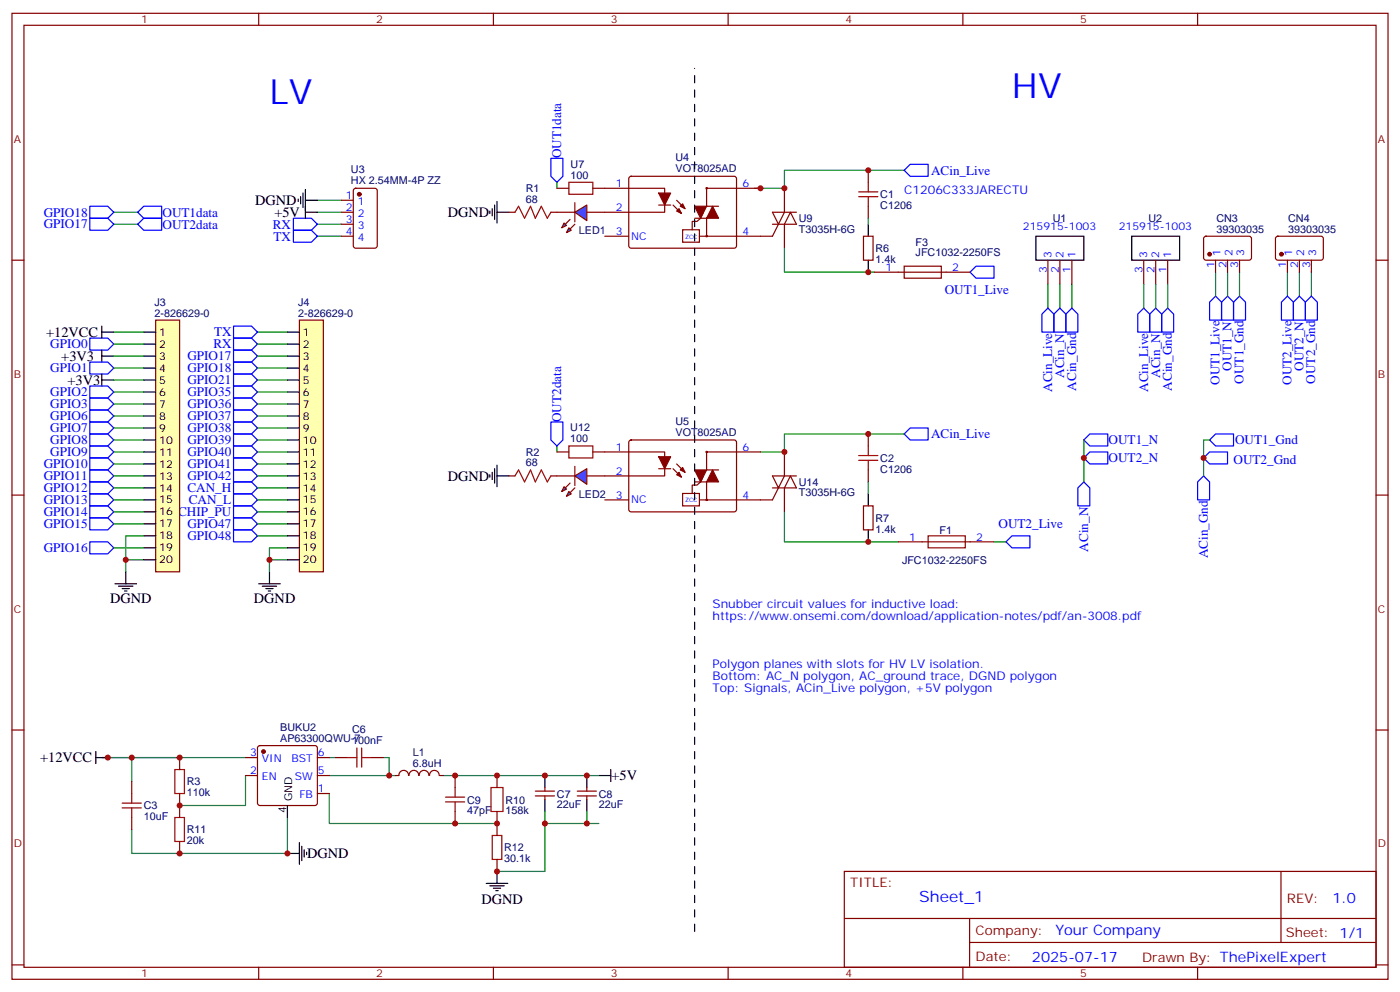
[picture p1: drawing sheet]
<svg xmlns="http://www.w3.org/2000/svg" width="412mm" height="292mm" viewBox="0 0 412 292" stroke-linecap="round" stroke-linejoin="round" font-family="sans-serif">
<g fill="none" stroke="#870000" stroke-width=".35">
<path d="M3.5 3.9h405.4v284.4h-405.4zM7.1 7.4h398.2v277.3h-398.2zM76.2 3.9v3.5M145.3 3.9v3.5M214.5 3.9v3.5M283.6 3.9v3.5M352.8 3.9v3.5M3.5 76.6h3.6M405.3 76.6h3.6M3.5 145.7h3.6M405.3 145.7h3.6M3.5 214.9h3.6"/>
<path d="M405.3 214.9h3.6M248.7 256.5h156.6v28.2h-156.6zM377.3 256.5v20.9M248.7 270.4h156.5M285.6 277.4h119.6M285.6 270.4v14.1M3.5 284h3.6M76.2 284.7v3.6M145.3 284.7v3.6M214.5 284.7v3.6M283.6 284.7v3.6M352.8 284.7v3.6"/>
<path d="M405.3 284h3.6"/>
</g>
<g fill="none" stroke="#008700" stroke-width=".35">
<path d="M33.5 97.8h8.8M75.8 97.8h8.9M33.5 101.3h8.8M33.5 104.8h8.8M33.5 108.3h8.8M33.5 111.9h8.8M33.5 115.4h8.8M33.5 118.9h8.8M75.8 101.3h8.9M75.8 104.8h8.9M75.8 108.3h8.9M75.8 111.9h8.9"/>
<path d="M75.8 115.4h8.9M75.8 118.9h8.9M33.5 122.4h8.8M33.5 126h8.8M33.5 129.5h8.8M33.5 133h8.8M33.5 136.6h8.8M75.8 122.4h8.9M75.8 126h8.9M75.8 129.5h8.9M75.8 133h8.9M75.8 136.6h8.9"/>
<path d="M33.5 140.1h8.8M33.5 143.6h8.8M33.5 147.1h8.8M33.5 150.7h8.8M33.5 154.2h8.8M42.3 157.7h-5.3v7.1M75.8 140.1h8.9M75.8 143.6h8.9M75.8 147.1h8.9M75.8 150.7h8.9M75.8 154.2h8.9M75.8 157.7h8.9"/>
<path d="M33.5 161.3h8.8M42.3 164.8h-5.3v3.5M84.7 164.8h-5.3v3.5M84.7 161.3h-5.3v3.5"/>
</g>
<g fill="none" stroke="#00f" stroke-width=".35">
<path d="M26.5 99.5h5.2l1.8 1.8-1.8 1.7h-5.2zM68.8 96h5.3l1.7 1.8-1.7 1.7h-5.3zM68.8 99.5h5.3l1.7 1.8-1.7 1.7h-5.3zM26.5 106.6h5.2l1.8 1.7-1.8 1.8h-5.2zM26.5 113.6h5.2l1.8 1.8-1.8 1.8h-5.2zM26.5 117.2h5.2l1.8 1.7-1.8 1.8h-5.2zM68.8 103h5.3l1.7 1.8-1.7 1.8h-5.3zM68.8 106.6h5.3l1.7 1.7-1.7 1.8h-5.3zM68.8 110.1h5.3l1.7 1.8-1.7 1.7h-5.3zM68.8 113.6h5.3l1.7 1.8-1.7 1.8h-5.3zM68.8 117.2h5.3l1.7 1.7-1.7 1.8h-5.3zM26.5 120.7h5.2l1.8 1.7-1.8 1.8h-5.2z"/>
<path d="M26.5 124.2h5.2l1.8 1.8-1.8 1.7h-5.2zM26.5 127.7h5.2l1.8 1.8-1.8 1.8h-5.2zM26.5 131.3h5.2l1.8 1.7-1.8 1.8h-5.2zM26.5 134.8h5.2l1.8 1.8-1.8 1.7h-5.2zM26.5 138.3h5.2l1.8 1.8-1.8 1.8h-5.2zM68.8 120.7h5.3l1.7 1.7-1.7 1.8h-5.3zM68.8 124.2h5.3l1.7 1.8-1.7 1.7h-5.3zM68.8 127.7h5.3l1.7 1.8-1.7 1.8h-5.3zM68.8 131.3h5.3l1.7 1.7-1.7 1.8h-5.3zM68.8 134.8h5.3l1.7 1.8-1.7 1.7h-5.3zM68.8 138.3h5.3l1.7 1.8-1.7 1.8h-5.3zM26.5 141.9h5.2l1.8 1.7-1.8 1.8h-5.2z"/>
<path d="M26.5 145.4h5.2l1.8 1.7-1.8 1.8h-5.2zM26.5 148.9h5.2l1.8 1.8-1.8 1.7h-5.2zM26.5 152.4h5.2l1.8 1.8-1.8 1.8h-5.2zM26.5 159.5h5.2l1.8 1.8-1.8 1.7h-5.2zM68.8 141.9h5.3l1.7 1.7-1.7 1.8h-5.3zM68.8 145.4h5.3l1.7 1.7-1.7 1.8h-5.3zM68.8 148.9h5.3l1.7 1.8-1.7 1.7h-5.3zM68.8 152.4h5.3l1.7 1.8-1.7 1.8h-5.3zM68.8 156h5.3l1.7 1.7-1.7 1.8h-5.3z"/>
</g>
<g fill="none" stroke="#000" stroke-width=".35">
<path d="M30 96v3.5M30 97.8h3.5M30 104.8h3.5M30 103v3.6M30 110.1v3.5M30 111.9h3.5M33.9 171.8h6.3M34.9 172.5h4.3M36 173.2h2.1M36.7 174h.7M37 168.3v3.5M76.2 171.8h6.3"/>
<path d="M77.3 172.5h4.2M78.3 173.2h2.1M79 174h.7M79.4 168.3v3.5"/>
</g>
<path d="M88.2 94.2h7v74.1h-7z" fill="#ffffb0" stroke="#800000" stroke-width=".35"/>
<g fill="none" stroke="#000" stroke-width=".35">
<path d="M84.7 97.8h3.5M84.7 101.3h3.5M84.7 104.8h3.5M84.7 108.3h3.5M84.7 111.9h3.5M84.7 115.4h3.5M84.7 118.9h3.5M84.7 122.4h3.5M84.7 126h3.5M84.7 129.5h3.5M84.7 133h3.5M84.7 136.6h3.5"/>
<path d="M84.7 140.1h3.5M84.7 143.6h3.5M84.7 147.1h3.5M84.7 150.7h3.5M84.7 154.2h3.5M84.7 157.7h3.5M84.7 161.3h3.5M84.7 164.8h3.5"/>
</g>
<path d="M45.9 94.2h7v74.1h-7z" fill="#ffffb0" stroke="#800000" stroke-width=".35"/>
<g fill="none" stroke="#000" stroke-width=".35">
<path d="M87.8 58.6v.7M88.5 57.9v2.1M89.3 56.8v4.3M90 55.8v8.4M90 58.9h3.5M146.4 59.3v6.4M90 62.5h3.5M144.3 62.1v.7M145 61.4v2.1M145.7 60.4v4.2M146.4 62.5h3.5M42.3 97.8h3.6"/>
<path d="M42.3 101.3h3.6M42.3 104.8h3.6M42.3 108.3h3.6M42.3 111.9h3.6M42.3 115.4h3.6M42.3 118.9h3.6M42.3 122.4h3.6M42.3 126h3.6M42.3 129.5h3.6M42.3 133h3.6M42.3 136.6h3.6M42.3 140.1h3.6"/>
<path d="M42.3 143.6h3.6M42.3 147.1h3.6M42.3 150.7h3.6M42.3 154.2h3.6M42.3 157.7h3.6M42.3 161.3h3.6M42.3 164.8h3.6M28.2 223h3.5M28.2 221.2v3.6M84.7 237.1v3.5M176.4 228.3h3.5M179.9 226.5v3.5"/>
<path d="M84.7 251.2h3.5M88.2 248v6.4M88.9 249.1v4.2M89.6 250.2v2.1M90.3 250.9v.7M146.4 256.5v3.5M143.2 260h6.4M144.3 260.7h4.2M145.3 261.4h2.2M146 262.1h.8"/>
</g>
<g fill="none" stroke="#008700" stroke-width=".35">
<path d="M93.5 58.9h7M164 53.7v1.7M33.5 66h7.1M33.5 62.5h7.1M93.5 66h7M93.5 62.5h7M93.5 69.5h7M308.7 83.6v7.1M312.2 83.6v7.1M315.7 83.6v7.1M358.1 80.1v7.1M361.6 80.1v7.1"/>
<path d="M365.1 80.1v7.1M319.3 129.5v12.4M356.3 129.5h-1.8v10.6M30 223h42.3M38.8 223v7M72.3 228.3v8.8h-19.4M97 233.6v8.8h49.4M97 223h1.8M97 228.3h19.4M112.9 223h1.8v5.3M130.5 228.3h45.9M84.7 240.6v10.6h-45.9v-7"/>
<path d="M176.4 242.4h-15.9v14.1h-14.1"/>
</g>
<path d="M149.9 62.5h1.8M162.3 62.5h1.7M76.1 219.7l.5-.2h16.2l.5 .2 .2 .5v16.2l-.2 .5-.5 .2h-16.2l-.5-.2-.3-.5v-16.2zM72.3 228.3h3.5M72.3 223h3.5M93.5 233.6h3.5M93.5 228.3h3.5M93.5 223h3.5" fill="none" stroke="#870000" stroke-width=".35"/>
<circle cx="77.6" cy="221.2" r=".53" fill="#870000" stroke="#870000" stroke-width=".35"/>
<g fill="none" stroke="#00f" stroke-width=".35">
<path d="M162.3 46.6h3.5v5.3l-1.8 1.8-1.7-1.8zM26.5 64.2h5.2l1.8 1.8-1.8 1.8h-5.2zM26.5 60.7h5.2l1.8 1.8-1.8 1.7h-5.2zM40.6 66l1.7-1.8h5.3v3.6h-5.3zM40.6 62.5l1.7-1.8h5.3v3.5h-5.3zM86.4 67.8h5.3l1.8 1.7-1.8 1.8h-5.3zM86.4 64.2h5.3l1.8 1.8-1.8 1.8h-5.3zM308.7 90.7l1.7 1.8v5.3h-3.5v-5.3zM310.4 92.5l1.8-1.8 1.8 1.8v5.3h-3.6zM315.7 90.7l1.8 1.8v5.3h-3.5v-5.3zM358.1 87.2l1.7 1.7v5.3h-3.5v-5.3zM361.6 87.2l1.8 1.7v5.3h-3.6v-5.3z"/>
<path d="M365.1 87.2l1.8 1.7v5.3h-3.5v-5.3zM319.3 134.8l1.7-1.8h5.3v3.6h-5.3zM319.3 129.5l1.7-1.8h5.3v3.6h-5.3zM358.1 127.7h5.3v3.6h-5.3l-1.8-1.8zM317.5 143.6l1.8-1.7 1.7 1.7v5.3h-3.5zM354.5 140.1l1.8 1.8v5.2h-3.5v-5.2z"/>
</g>
<path d="M151.7 62.5l1.1-1.8 1.7 3.5 1.8-3.5 1.4 3.5 1.8-3.5 1.7 3.5 1.1-1.7" fill="none" stroke="#a10000" stroke-width=".35"/>
<path d="M169.3 62.5l3.6-2.1v4.5z" fill="#09f" stroke="#870000" stroke-width=".35"/>
<path d="M169.3 59.7v5.6z" fill="#f00" stroke="#870000" stroke-width=".35"/>
<g fill="#870000" stroke="#870000" stroke-width=".35">
<path d="M169.3 66l-1.4 1.4z"/>
<path d="M166.5 66l1.4-1.4z"/>
</g>
<g fill="#09f" stroke="#870000" stroke-width=".35">
<path d="M167.6 67.1l.7 .7-1.4 .7z"/>
<path d="M166.2 65.7l.7 .7-1.4 .7z"/>
</g>
<path d="M164 62.5h5.3M172.9 62.5h5.3" fill="none" stroke="#870000" stroke-width=".35"/>
<path d="M266.3 50.1h-35.2v5.3h-8.9M266.3 127.7h-35.2v5.3h-7.1" fill="none" stroke="#008700" stroke-width=".35"/>
<path d="M266.3 50.1l1.8-1.7h5.3v3.5h-5.3zM287.5 78.4h5.3v3.5h-5.3l-1.7-1.8zM266.3 127.7l1.8-1.7h5.3v3.5h-5.3zM296.3 159.5l1.8-1.8h5.3v3.6h-5.3z" fill="none" stroke="#00f" stroke-width=".35"/>
<path d="M169.3 140.1l3.6-2.1v4.6z" fill="#09f" stroke="#870000" stroke-width=".35"/>
<path d="M169.3 137.3v5.6z" fill="#f00" stroke="#870000" stroke-width=".35"/>
<g fill="#870000" stroke="#870000" stroke-width=".35">
<path d="M169.3 143.6l-1.4 1.4z"/>
<path d="M167.9 142.2l-1.4 1.4z"/>
</g>
<g fill="#09f" stroke="#870000" stroke-width=".35">
<path d="M167.6 144.7l.7 .7-1.4 .7z"/>
<path d="M166.2 143.3l.7 .7-1.4 .7z"/>
</g>
<g fill="none" stroke="#870000" stroke-width=".35">
<path d="M100.5 58.9h3.6M104.3 55.6l.5-.2h5.6l.7 .5v16.5l-.4 .6-5.9 .1-.7-.5v-16.5zM164 55.4h3.6M174.6 55.4h21.2v7.1h-17.6M185.4 52.1l.5-.2h30.6l.5 .7-.1 20-.6 .5-30.7-.1-.4-.6v-19.8zM199.3 58.9l2.5 2.5M224 55.4h-15.9v5.3h3.6M231.1 55.4v7.1l-1.8 3.5-1.8-3.5h7.1M255.8 50.1v3.6M100.5 69.5h3.6M100.5 66h3.6M100.5 62.5h3.6"/>
<path d="M178.2 69.5h7M194 60.4h3.6M198.3 60.4l2.4 2.4M201.1 67.6h4.9v3.7h-4.9zM204.6 64.2h3.5v5.3h19.4l1.8-3.5M206 69.5h2.1M207.1 62.7l-.7 1.5-1.1 1h-1.4v2.4M227.5 66h7.1l-1.8-3.5-1.7 3.5v7.1M254.4 69.5h2.8v7.1h-2.8zM255.8 60.7v3.5M266.3 78.4h11v3.5h-11zM308.7 76.6v7"/>
<path d="M312.2 76.6v7M315.7 76.6v7M336.9 76.6v7M340.4 76.6v7M344 76.6v7M354.8 69.7l.4-.2 13 .1 .5 .6-.1 6-.7 .4-12.9-.1-.5-.6v-5.7zM358.1 76.6v3.5M361.6 76.6v3.5M365.1 76.6v3.5M375.9 69.7l.5-.2 13 .1 .4 .6v6l-.7 .4-13-.1-.4-.6v-5.7zM379.2 76.6v3.5M382.8 76.6v3.5"/>
<path d="M386.3 76.6v3.5M257.5 80.1h28.3M164 133h3.6M174.6 133h21.2v7.1h-22.9M185.4 129.7l.5-.2 30.6 .1 .5 .6-.1 20-.6 .5-30.7-.1-.4-.6v-19.8zM194 138h3.6M198.3 138l2.4 2.4M199.3 136.6l2.5 2.4M224 133h-15.9v5.3h3.6M231.1 133v7.1l-1.8 3.5-1.8-3.5h7.1M255.8 127.7v3.6M255.8 138.3v3.6"/>
<path d="M149.9 140.1h1.8M162.3 140.1h7M178.2 147.1h7M201.1 145.2h4.9v3.7h-4.9zM204.6 141.9h3.5v5.2h19.4l1.8-3.5M206 147.1h2.1M207.1 140.3l-.7 1.6-1.1 .9h-1.4v2.4M227.5 143.6h7.1l-1.8-3.5-1.7 3.5v7.1M254.4 148.9h2.8v7.1h-2.8zM264.6 159.5h28.2M273.4 157.7h10.9v3.6h-10.9zM38.8 230v3.6"/>
<path d="M52.9 223v3.5M52.9 233.6v7M98.8 223h3.5M109.4 223h3.5M116.4 228.3h1.1M117.5 228.3a1.41 1.41 0 0 1 1.4-1.5 1.41 1.41 0 0 1 1.4 1.5M120.5 228.3a1.41 1.41 0 0 1 1.4-1.5 1.41 1.41 0 0 1 1.4 1.5M123.5 228.3a1.41 1.41 0 0 1 1.4-1.5 1.41 1.41 0 0 1 1.4 1.5M126.5 228.3a1.41 1.41 0 0 1 1.4-1.5 1.41 1.41 0 0 1 1.5 1.5M129.5 228.3h1M134.1 228.3v3.5M134.1 238.9v3.5"/>
<path d="M146.4 228.3v3.5M146.4 238.9v7M157.7 234.3h5.6M157.7 232.9h5.6M160.5 231.8v1.1M160.5 234.3v1M170 234.3h5.7M170 232.9h5.7M172.9 231.8v1.1M172.9 234.3v1M38.8 240.6v3.6M52.9 247.7v3.5"/>
<path d="M146.4 253v3.5"/>
<circle cx="208.1" cy="55.4" r=".18"/>
<circle cx="208.1" cy="69.5" r=".18"/>
<circle cx="208.1" cy="133" r=".18"/>
<circle cx="208.1" cy="147.1" r=".18"/>
</g>
<g fill="none" stroke="#a10000" stroke-width=".35">
<path d="M167.6 53.7h7v3.5h-7zM252.9 56.5h5.7M252.9 57.9h5.7M255.8 53.7v2.8M255.8 57.9v2.8M167.6 131.3h7v3.5h-7zM252.9 134.1h5.7M252.9 135.5h5.7M255.8 131.3v2.8M255.8 135.5v2.8M151.7 140.1l1.1-1.8 1.7 3.6 1.8-3.6 1.4 3.6 1.8-3.6 1.7 3.6 1.1-1.8M36 236.4h5.6"/>
<path d="M36 237.8h5.6M38.8 233.6v2.8M38.8 237.8v2.8M51.5 226.5h2.8v7.1h-2.8zM102.3 223h2.8M105.1 220.2v5.6M106.5 223h2.9M106.5 220.2v5.6M131.2 236h5.7M131.2 234.6h5.7M134.1 231.8v2.8M134.1 236v2.9"/>
<path d="M144.6 231.8h3.6v7.1h-3.6zM51.5 240.6h2.8v7.1h-2.8zM145 245.9h2.8v7.1h-2.8z"/>
</g>
<g fill="none" stroke="#000" stroke-width=".35">
<path d="M255.8 66v3.5M255.8 76.6v3.5M305.2 69.5h14.1v7.1h-14.1zM333.4 69.5h14.1v7.1h-14.1zM144.3 139.7v.7M145 139v2.1M145.7 138v4.2M146.4 136.9v6.4M146.4 140.1h3.5M255.8 145.4v3.5M255.8 156v3.5M160.5 228.3v3.5"/>
<path d="M160.5 235.3v3.6M172.9 228.3v3.5M172.9 235.3v3.6"/>
</g>
<g fill="none" stroke="#008700" stroke-width=".35">
<path d="M231.1 73.1v7h26.4M255.8 64.2v1.8M336.9 83.6v7.1M340.4 83.6v7.1M344 83.6v7.1M379.2 80.1v7.1M382.8 80.1v7.1M386.3 80.1v7.1M164 131.3v1.7M231.1 150.7v8.8h33.5M255.8 141.9v3.5M292.8 159.5h3.5"/>
<path d="M160.5 238.9v3.5M172.9 238.9v3.5"/>
</g>
<path d="M335.1 92.5l1.8-1.8 1.8 1.8v5.3h-3.6zM340.4 90.7l1.8 1.8v5.3h-3.5v-5.3zM342.2 92.5l1.8-1.8 1.7 1.8v5.3h-3.5zM377.5 88.9l1.7-1.7 1.8 1.7v5.3h-3.5zM382.8 87.2l1.7 1.7v5.3h-3.5v-5.3zM384.5 88.9l1.8-1.7 1.8 1.7v5.3h-3.6zM162.3 124.2h3.5v5.3l-1.8 1.8-1.7-1.8zM354.5 134.8l1.8-1.8h5.3v3.6h-5.3z" fill="none" stroke="#00f" stroke-width=".35"/>
<g fill="#870000" stroke="#870000" stroke-width=".35">
<path d="M200.4 60.7l.7-.7 .7 1.4z"/>
<path d="M200 61.4l.7 1.4-1.4-.7z"/>
<path d="M194 56.8h3.6l-1.8 3.6z"/>
<path d="M209.9 60.7l1.8 3.5h-3.6z"/>
<path d="M204.6 60.7h3.5l-1.7 3.5z"/>
<path d="M200.4 138.3l.7-.7 .7 1.4z"/>
<path d="M199.3 139.7l.7-.7 .7 1.4z"/>
<path d="M194 134.4h3.6l-1.8 3.6z"/>
<path d="M209.9 138.3l1.8 3.6h-3.6z"/>
<path d="M204.6 138.3h3.5l-1.7 3.6z"/>
<circle cx="356.3" cy="74.8" r=".53"/>
<circle cx="377.5" cy="74.8" r=".53"/>
<circle cx="105.8" cy="57.2" r=".53"/>
</g>
<path d="M204.6 274.1v-254" fill="none" stroke="#000" stroke-width=".35" stroke-dasharray="2.1 2.1"/>
<g fill="#c00">
<circle cx="37" cy="164.8" r=".88"/>
<circle cx="79.4" cy="164.8" r=".88"/>
<circle cx="84.7" cy="251.2" r=".88"/>
<circle cx="38.8" cy="223" r=".88"/>
<circle cx="52.9" cy="223" r=".88"/>
<circle cx="114.7" cy="228.3" r=".88"/>
<circle cx="31.8" cy="223" r=".88"/>
<circle cx="319.3" cy="134.8" r=".88"/>
<circle cx="354.5" cy="134.8" r=".88"/>
<circle cx="52.9" cy="251.2" r=".88"/>
<circle cx="52.9" cy="237.1" r=".88"/>
<circle cx="134.1" cy="242.4" r=".88"/>
<circle cx="134.1" cy="228.3" r=".88"/>
<circle cx="146.4" cy="228.3" r=".88"/>
<circle cx="160.5" cy="228.3" r=".88"/>
<circle cx="172.9" cy="228.3" r=".88"/>
<circle cx="160.5" cy="242.4" r=".88"/>
<circle cx="172.9" cy="242.4" r=".88"/>
<circle cx="146.4" cy="242.4" r=".88"/>
<circle cx="146.4" cy="256.5" r=".88"/>
<circle cx="231.1" cy="55.4" r=".88"/>
<circle cx="231.1" cy="133" r=".88"/>
<circle cx="224" cy="55.4" r=".88"/>
<circle cx="255.8" cy="50.1" r=".88"/>
<circle cx="255.8" cy="127.7" r=".88"/>
<circle cx="255.8" cy="159.5" r=".88"/>
<circle cx="255.8" cy="80.1" r=".88"/>
</g>
<g font-size="10.2" fill="#00f">
<text x="298.1" y="29">HV</text>
<text x="79.4" y="30.7">LV</text>
</g>
<text font-size="4.6" fill="#00f" x="270.8" y="265.5">Sheet_1</text>
<g font-size="4.2">
<text x="75.1" y="60.4">DGND</text>
<text x="80.8" y="63.9">+5V</text>
<text x="131.9" y="63.9">DGND</text>
<text x="13.6" y="99.2">+12VCC</text>
<text x="18.1" y="106.2">+3V3</text>
<text x="19.9" y="113.3">+3V3</text>
<text x="131.9" y="141.5">DGND</text>
<text x="32.5" y="177.5">DGND</text>
<text x="74.8" y="177.5">DGND</text>
<text x="11.8" y="224.4">+12VCC</text>
<text x="180.1" y="229.7">+5V</text>
<text x="90.5" y="252.6">DGND</text>
<text x="141.8" y="266">DGND</text>
</g>
<g font-size="4.2" fill="#00f">
<text x="392.5" y="265.8">1.0</text>
<text x="310.9" y="275.3">Your Company</text>
<text x="304" y="283.1">2025-07-17</text>
</g>
<g font-size="3.9" fill="#00f">
<text x="165.3" y="46.6" transform="rotate(-90 165.3 46.6)">OUT1data</text>
<text x="274.3" y="51.4">ACin_Live</text>
<text x="12.9" y="63.7">GPIO18</text>
<text x="47.9" y="63.8">OUT1data</text>
<text x="12.9" y="67.3">GPIO17</text>
<text x="47.9" y="67.3">OUT2data</text>
<text x="80.4" y="67.3">RX</text>
<text x="80.6" y="70.8">TX</text>
<text x="278.3" y="86.7">OUT1_Live</text>
<text x="63.1" y="99">TX</text>
<text x="14.8" y="102.6">GPIO0</text>
<text x="55.2" y="106.1">GPIO17</text>
<text x="62.9" y="102.6">RX</text>
<text x="14.8" y="109.5">GPIO1</text>
<text x="55.2" y="109.5">GPIO18</text>
<text x="55.2" y="113.1">GPIO21</text>
<text x="313.5" y="111.2" transform="rotate(-90 313.5 111.2)">ACin_N</text>
<text x="341.7" y="111.2" transform="rotate(-90 341.7 111.2)">ACin_N</text>
<text x="359.2" y="113.3" transform="rotate(-90 359.2 113.3)">OUT1_Live</text>
<text x="362.8" y="109.1" transform="rotate(-90 362.8 109.1)">OUT1_N</text>
<text x="366.3" y="112.9" transform="rotate(-90 366.3 112.9)">OUT1_Gnd</text>
<text x="380.4" y="113.3" transform="rotate(-90 380.4 113.3)">OUT2_Live</text>
<text x="383.9" y="109.1" transform="rotate(-90 383.9 109.1)">OUT2_N</text>
<text x="387.5" y="112.9" transform="rotate(-90 387.5 112.9)">OUT2_Gnd</text>
<text x="14.8" y="116.6">GPIO2</text>
<text x="55.2" y="116.7">GPIO35</text>
<text x="310" y="115.4" transform="rotate(-90 310 115.4)">ACin_Live</text>
<text x="317" y="115" transform="rotate(-90 317 115)">ACin_Gnd</text>
<text x="338.2" y="115.4" transform="rotate(-90 338.2 115.4)">ACin_Live</text>
<text x="345.2" y="115" transform="rotate(-90 345.2 115)">ACin_Gnd</text>
<text x="14.8" y="120.1">GPIO3</text>
<text x="14.8" y="123.7">GPIO6</text>
<text x="55.2" y="120.1">GPIO36</text>
<text x="55.2" y="123.6">GPIO37</text>
<text x="165.3" y="124.2" transform="rotate(-90 165.3 124.2)">OUT2data</text>
<text x="14.8" y="127.2">GPIO7</text>
<text x="14.8" y="130.8">GPIO8</text>
<text x="55.2" y="127.1">GPIO38</text>
<text x="55.2" y="130.7">GPIO39</text>
<text x="274.3" y="129.1">ACin_Live</text>
<text x="326.6" y="130.8">OUT1_N</text>
<text x="363.8" y="130.8">OUT1_Gnd</text>
<text x="12.9" y="137.7">GPIO10</text>
<text x="14.8" y="134.3">GPIO9</text>
<text x="55.2" y="134.2">GPIO40</text>
<text x="55.2" y="137.7">GPIO41</text>
<text x="326.6" y="136.1">OUT2_N</text>
<text x="363.4" y="136.6">OUT2_Gnd</text>
<text x="12.9" y="141.3">GPIO11</text>
<text x="55.2" y="141.3">GPIO42</text>
<text x="12.9" y="144.8">GPIO12</text>
<text x="12.9" y="148.3">GPIO13</text>
<text x="55.2" y="144.9">CAN_H</text>
<text x="55.6" y="148.4">CAN_L</text>
<text x="12.9" y="151.8">GPIO14</text>
<text x="12.9" y="155.5">GPIO15</text>
<text x="52.4" y="151.9">CHIP_PU</text>
<text x="55.2" y="155.5">GPIO47</text>
<text x="294.1" y="155.5">OUT2_Live</text>
<text x="55.2" y="158.9">GPIO48</text>
<text x="12.9" y="162.4">GPIO16</text>
<text x="320.5" y="162.4" transform="rotate(-90 320.5 162.4)">ACin_N</text>
<text x="355.8" y="164.4" transform="rotate(-90 355.8 164.4)">ACin_Gnd</text>
</g>
<g font-size="3.9" fill="#800">
<text x="250.5" y="261.1">TITLE:</text>
<text x="379.1" y="265.8">REV:</text>
<text x="287.4" y="275.3">Company:</text>
<text x="378.7" y="275.9">Sheet: 1/1</text>
<text x="287.4" y="283">Date:</text>
<text x="336.4" y="283.1">Drawn By: ThePixelExpert</text>
</g>
<g font-size="3.5" fill="#00f">
<text x="266.3" y="57.2">C1206C333JARECTU</text>
<text x="209.9" y="178.9">Snubber circuit values for inductive load:</text>
<text x="209.9" y="182.4">https://www.onsemi.com/download/application-notes/pdf/an-3008.pdf</text>
<text x="209.9" y="196.5">Polygon planes with slots for HV LV isolation.</text>
<text x="209.9" y="200.1">Bottom: AC_N polygon, AC_ground trace, DGND polygon</text>
<text x="209.9" y="203.6">Top: Signals, ACin_Live polygon, +5V polygon</text>
</g>
<g font-size="3.2" fill="#800">
<text x="41.6" y="6.9">1</text>
<text x="110.8" y="6.9">2</text>
<text x="179.9" y="6.9">3</text>
<text x="249.1" y="6.9">4</text>
<text x="318.2" y="6.9">5</text>
<text x="4.1" y="42">A</text>
<text x="405.9" y="42">A</text>
<text x="4.1" y="111.2">B</text>
<text x="405.9" y="111.2">B</text>
<text x="4.1" y="180.3">C</text>
<text x="405.9" y="180.3">C</text>
<text x="4.1" y="249.4">D</text>
<text x="405.9" y="249.4">D</text>
<text x="41.6" y="287.7">1</text>
<text x="110.8" y="287.7">2</text>
<text x="179.9" y="287.7">3</text>
<text x="249.1" y="287.7">4</text>
<text x="318.2" y="287.7">5</text>
</g>
<g font-size="3.2" fill="#000080">
<text x="199" y="47.5">U4</text>
<text x="103.4" y="51">U3</text>
<text x="168.1" y="52.6">100</text>
<text x="168.1" y="49.4">U7</text>
<text x="199" y="50.7">VOT8025AD</text>
<text x="103.4" y="54.2">HX 2.54MM-4P ZZ</text>
<text x="154.9" y="59.7">68</text>
<text x="154.9" y="56.6">R1</text>
<text x="259.3" y="58.3">C1</text>
<text x="235.3" y="65.3">U9</text>
<text x="259.3" y="61.5">C1206</text>
<text x="310.1" y="65.3">U1</text>
<text x="338.3" y="65.3">U2</text>
<text x="358.3" y="65.3">CN3</text>
<text x="379.5" y="65.3">CN4</text>
<text x="170.5" y="68.9">LED1</text>
<text x="235.3" y="68.5">T3035H-6G</text>
<text x="358.3" y="68.5">39303035</text>
<text x="379.5" y="68.5">39303035</text>
<text x="257.9" y="77.4">1.4k</text>
<text x="257.9" y="74.2">R6</text>
<text x="269.7" y="75.4">JFC1032-2250FS</text>
<text x="269.7" y="72.3">F3</text>
<text x="45.5" y="89.9">J3</text>
<text x="87.8" y="89.9">J4</text>
<text x="45.5" y="93.2">2-826629-0</text>
<text x="87.8" y="93.2">2-826629-0</text>
<text x="199" y="125.1">U5</text>
<text x="168" y="130.2">100</text>
<text x="168" y="127">U12</text>
<text x="199" y="128.3">VOT8025AD</text>
<text x="154.9" y="137.3">68</text>
<text x="154.9" y="134.2">R2</text>
<text x="259.3" y="135.9">C2</text>
<text x="235.3" y="142.9">U14</text>
<text x="259.3" y="139.2">C1206</text>
<text x="170.5" y="146.5">LED2</text>
<text x="235.3" y="146.1">T3035H-6G</text>
<text x="257.9" y="153.6">R7</text>
<text x="257.9" y="156.8">1.4k</text>
<text x="276.8" y="157.1">F1</text>
<text x="265.7" y="165.9">JFC1032-2250FS</text>
<text x="82.6" y="215.1">BUKU2</text>
<text x="103.7" y="215.9">C6</text>
<text x="82.6" y="218.3">AP63300QWU-7</text>
<text x="103.7" y="219.1">100nF</text>
<text x="121.6" y="225.7">6.8uH</text>
<text x="121.6" y="222.6">L1</text>
<text x="55" y="231.2">R3</text>
<text x="42.3" y="238.2">C3</text>
<text x="55" y="234.4">110k</text>
<text x="137.6" y="239.6">47pF</text>
<text x="137.6" y="236.5">C9</text>
<text x="148.9" y="239.6">158k</text>
<text x="148.9" y="236.5">R10</text>
<text x="164" y="237.9">22uF</text>
<text x="164" y="234.7">C7</text>
<text x="176.4" y="237.9">22uF</text>
<text x="176.4" y="234.7">C8</text>
<text x="42.3" y="241.4">10uF</text>
<text x="55" y="245.3">R11</text>
<text x="55" y="248.5">20k</text>
<text x="148.5" y="250.6">R12</text>
<text x="148.5" y="253.8">30.1k</text>
</g>
<g font-size="3.2" fill="#00f">
<text x="101.9" y="58.6">1</text>
<text x="181.4" y="55.1">1</text>
<text x="218.7" y="55.1">6</text>
<text x="101.9" y="62.1">2</text>
<text x="101.9" y="65.7">3</text>
<text x="105.4" y="60.4">1</text>
<text x="105.4" y="63.9">2</text>
<text x="181.4" y="62.1">2</text>
<text x="101.9" y="69.2">4</text>
<text x="105.4" y="67.4">3</text>
<text x="105.4" y="70.9">4</text>
<text x="181.4" y="69.2">3</text>
<text x="185.9" y="70.6">NC</text>
<text x="218.7" y="69.2">4</text>
<text x="301.3" y="67.7">215915-1003</text>
<text x="329.5" y="67.7">215915-1003</text>
<text x="309.7" y="75.9" transform="rotate(-90 309.7 75.9)">3</text>
<text x="313.3" y="75.9" transform="rotate(-90 313.3 75.9)">2</text>
<text x="316.8" y="75.9" transform="rotate(-90 316.8 75.9)">1</text>
<text x="338" y="75.9" transform="rotate(-90 338 75.9)">3</text>
<text x="341.5" y="75.9" transform="rotate(-90 341.5 75.9)">2</text>
<text x="345" y="75.9" transform="rotate(-90 345 75.9)">1</text>
<text x="359.5" y="75.3" transform="rotate(-90 359.5 75.3)">1</text>
<text x="363" y="75.3" transform="rotate(-90 363 75.3)">2</text>
<text x="366.5" y="75.3" transform="rotate(-90 366.5 75.3)">3</text>
<text x="380.6" y="75.3" transform="rotate(-90 380.6 75.3)">1</text>
<text x="384.2" y="75.3" transform="rotate(-90 384.2 75.3)">2</text>
<text x="387.7" y="75.3" transform="rotate(-90 387.7 75.3)">3</text>
<text x="260.8" y="79.8">1</text>
<text x="280.5" y="79.8">2</text>
<text x="308.3" y="80.4" transform="rotate(-90 308.3 80.4)">3</text>
<text x="311.9" y="80.4" transform="rotate(-90 311.9 80.4)">2</text>
<text x="315.4" y="80.4" transform="rotate(-90 315.4 80.4)">1</text>
<text x="336.5" y="80.4" transform="rotate(-90 336.5 80.4)">3</text>
<text x="340.1" y="80.4" transform="rotate(-90 340.1 80.4)">2</text>
<text x="343.6" y="80.4" transform="rotate(-90 343.6 80.4)">1</text>
<text x="357.7" y="78.8" transform="rotate(-90 357.7 78.8)">1</text>
<text x="361.2" y="78.8" transform="rotate(-90 361.2 78.8)">2</text>
<text x="364.8" y="78.8" transform="rotate(-90 364.8 78.8)">3</text>
<text x="378.9" y="78.8" transform="rotate(-90 378.9 78.8)">1</text>
<text x="382.4" y="78.8" transform="rotate(-90 382.4 78.8)">2</text>
<text x="385.9" y="78.8" transform="rotate(-90 385.9 78.8)">3</text>
<text x="181.4" y="132.7">1</text>
<text x="218.7" y="132.7">6</text>
<text x="181.4" y="139.7">2</text>
<text x="181.4" y="146.8">3</text>
<text x="185.9" y="148.2">NC</text>
<text x="218.7" y="146.8">4</text>
<text x="267.9" y="159.1">1</text>
<text x="287.5" y="159.1">2</text>
<text x="73.7" y="227.9">2</text>
<text x="73.7" y="222.6">3</text>
<text x="77.2" y="224.4">VIN</text>
<text x="85.9" y="224.4">BST</text>
<text x="93.7" y="227.9">5</text>
<text x="93.7" y="222.6">6</text>
<text x="77.2" y="229.7">EN</text>
<text x="86.9" y="229.7">SW</text>
<text x="93.7" y="233.2">1</text>
<text x="88.2" y="235">FB</text>
</g>
<g font-size="3.2">
<text x="46.9" y="98.8">1</text>
<text x="89.3" y="98.8">1</text>
<text x="46.9" y="102.3">2</text>
<text x="46.9" y="105.9">3</text>
<text x="89.3" y="102.3">2</text>
<text x="89.3" y="105.9">3</text>
<text x="46.9" y="109.4">4</text>
<text x="46.9" y="112.9">5</text>
<text x="89.3" y="109.4">4</text>
<text x="89.3" y="112.9">5</text>
<text x="46.9" y="116.5">6</text>
<text x="46.9" y="120">7</text>
<text x="89.3" y="116.5">6</text>
<text x="89.3" y="120">7</text>
<text x="46.9" y="123.5">8</text>
<text x="89.3" y="123.5">8</text>
<text x="46.9" y="127">9</text>
<text x="46.9" y="130.6">10</text>
<text x="89.3" y="127">9</text>
<text x="89.3" y="130.6">10</text>
<text x="46.9" y="134.1">11</text>
<text x="46.9" y="137.6">12</text>
<text x="89.3" y="134.1">11</text>
<text x="89.3" y="137.6">12</text>
<text x="46.9" y="141.1">13</text>
<text x="89.3" y="141.1">13</text>
<text x="46.9" y="144.7">14</text>
<text x="46.9" y="148.2">15</text>
<text x="89.3" y="144.7">14</text>
<text x="89.3" y="148.2">15</text>
<text x="46.9" y="151.7">16</text>
<text x="46.9" y="155.3">17</text>
<text x="89.3" y="151.7">16</text>
<text x="89.3" y="155.3">17</text>
<text x="46.9" y="158.8">18</text>
<text x="89.3" y="158.8">18</text>
<text x="46.9" y="162.3">19</text>
<text x="46.9" y="165.8">20</text>
<text x="89.3" y="162.3">19</text>
<text x="89.3" y="165.8">20</text>
<text x="84.3" y="239.3" transform="rotate(-90 84.3 239.3)">4</text>
<text x="86.1" y="235.8" transform="rotate(-90 86.1 235.8)">GND</text>
</g>
<g font-size="1.8" fill="#00f">
<text x="201.8" y="70.2">ZCC</text>
<text x="201.8" y="147.8">ZCC</text>
</g>
</svg>
